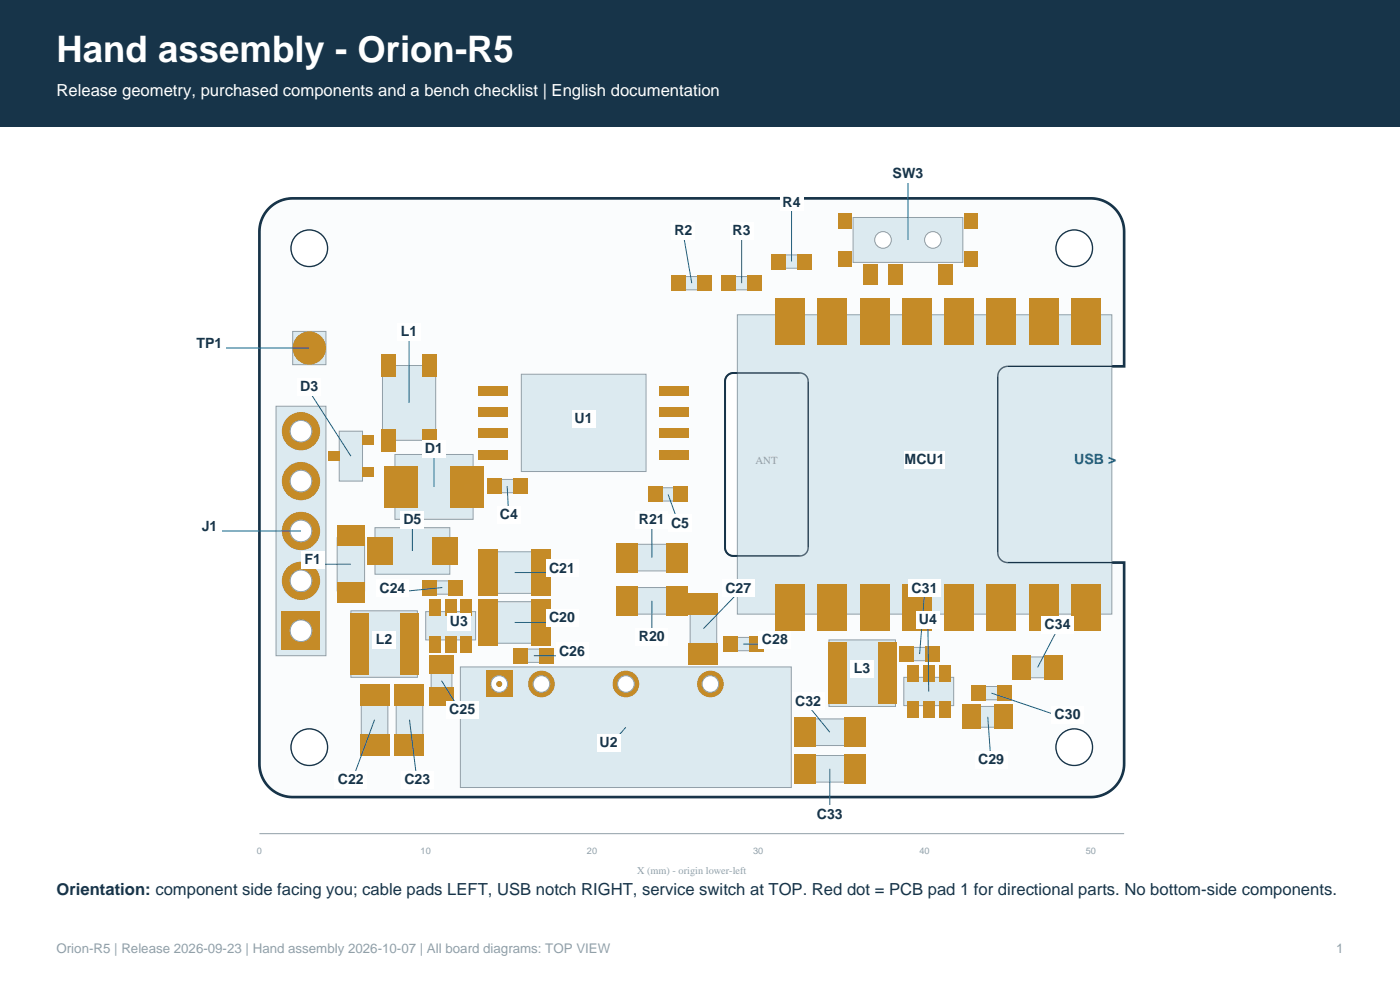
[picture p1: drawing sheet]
<svg xmlns="http://www.w3.org/2000/svg" width="297mm" height="210mm" viewBox="0 0 297 210" stroke-linecap="round" stroke-linejoin="round" font-family="sans-serif">
<path d="M0 0h297v26.8h-297z" fill-rule="evenodd" fill="#173449"/>
<path d="M57.1 44.1a7.1 7.1 0 0 1 5-2h169.3a7.1 7.1 0 0 1 7.1 7v28.6h-24.7a2.12 2.12 0 0 0-2.1 2.1v37.4a2.12 2.12 0 0 0 2.1 2.1h24.7v42.7a7.1 7.1 0 0 1-7.1 7.1h-169.3a7.1 7.1 0 0 1-7.1-7.1v-112.9a7.1 7.1 0 0 1 2.1-5z" fill-rule="evenodd" fill="#fafcfd" stroke="#173449" stroke-width=".56"/>
<path d="M154.3 79.6l.6-.3 .6-.2h14.3l.9 .3 .6 .8 .1 .7v35.3l-.2 .9-.8 .7-.7 .1h-14.2l-.9-.3-.7-.8-.1-.6v-35.3l.1-.7z" fill-rule="evenodd" fill="#fff" stroke="#173449" stroke-width=".42"/>
<g fill="#dceaf0" stroke="#91a0a8" stroke-width=".21">
<path d="M58.6 86.2h10.5v52.9h-10.5z" fill-rule="evenodd"/>
<path d="M62.1 70.3h7v7.1h-7z" fill-rule="evenodd"/>
<path d="M72 91.5h4.9v10.5h-4.9z" fill-rule="evenodd"/>
<path d="M81.1 77.5h11.3v15.9h-11.3z" fill-rule="evenodd"/>
<path d="M110.6 79.4h26.5v20.6h-26.5z" fill-rule="evenodd"/>
<path d="M104.8 101.7h5.6v2.8h-5.6z" fill-rule="evenodd"/>
<path d="M138.9 103.5h5.7v2.8h-5.7z" fill-rule="evenodd"/>
<path d="M143.9 58.7h5.7v2.8h-5.7z" fill-rule="evenodd"/>
<path d="M154.5 58.7h5.7v2.8h-5.7z" fill-rule="evenodd"/>
<path d="M165.1 54.1h5.6v2.8h-5.6z" fill-rule="evenodd"/>
<path d="M90.3 129.7h10.6v6h-10.6z" fill-rule="evenodd"/>
<path d="M191.7 143.7h10.6v6h-10.6z" fill-rule="evenodd"/>
<path d="M97.7 141.5h70.2v25.5h-70.2z" fill-rule="evenodd"/>
<path d="M74.4 129.6h14.1v14.1h-14.1z" fill-rule="evenodd"/>
<path d="M175.9 135.7h14.1v14.2h-14.1z" fill-rule="evenodd"/>
<path d="M103.5 127.6h11.3v8.8h-11.3z" fill-rule="evenodd"/>
<path d="M103.5 117h11.3v8.9h-11.3z" fill-rule="evenodd"/>
<path d="M76.6 147h5.7v11.3h-5.7z" fill-rule="evenodd"/>
<path d="M84 147h5.7v11.3h-5.7z" fill-rule="evenodd"/>
<path d="M91 123.2h5.7v2.8h-5.7z" fill-rule="evenodd"/>
<path d="M91.5 140.9h4.4v7h-4.4z" fill-rule="evenodd"/>
<path d="M110.4 137.7h5.7v2.8h-5.7z" fill-rule="evenodd"/>
<path d="M146.4 127.7h5.6v11.3h-5.6z" fill-rule="evenodd"/>
<path d="M154.9 135.2h5.6v2.8h-5.6z" fill-rule="evenodd"/>
<path d="M206 149.9h7.1v4.4h-7.1z" fill-rule="evenodd"/>
<path d="M207.5 145.6h5.7v2.8h-5.7z" fill-rule="evenodd"/>
<path d="M192.3 137.3h5.6v2.8h-5.6z" fill-rule="evenodd"/>
<path d="M170.4 152.5h11.3v5.6h-11.3z" fill-rule="evenodd"/>
<path d="M170.4 160.3h11.3v5.6h-11.3z" fill-rule="evenodd"/>
<path d="M132.6 124.6h11.3v5.7h-11.3z" fill-rule="evenodd"/>
<path d="M132.6 115.5h11.3v5.6h-11.3z" fill-rule="evenodd"/>
<path d="M83.8 96.4h16.6v13.8h-16.6z" fill-rule="evenodd"/>
<path d="M79.6 111.9h15.8v9.9h-15.8z" fill-rule="evenodd"/>
<path d="M71.5 114h5.8v11.3h-5.8z" fill-rule="evenodd"/>
<path d="M216.6 139.4h7.1v4.4h-7.1z" fill-rule="evenodd"/>
<path d="M181 46.1h23.3v9.6h-23.3z" fill-rule="evenodd"/>
<path d="M156.4 66.8h79.5v63.5h-79.5z" fill-rule="evenodd"/>
</g>
<path d="M57.1 44.1a7.1 7.1 0 0 1 5-2h169.3a7.1 7.1 0 0 1 7.1 7v28.6h-24.7a2.12 2.12 0 0 0-2.1 2.1v37.4a2.12 2.12 0 0 0 2.1 2.1h24.7v42.7a7.1 7.1 0 0 1-7.1 7.1h-169.3a7.1 7.1 0 0 1-7.1-7.1v-112.9a7.1 7.1 0 0 1 2.1-5zM154.3 79.6l.6-.3 .6-.2h14.3l.9 .3 .6 .8 .1 .7v35.3l-.2 .9-.8 .7-.7 .1h-14.2l-.9-.3-.7-.8-.1-.6v-35.3l.1-.7z" fill="none" stroke="#173449" stroke-width=".28"/>
<path d="M59.8 129.7h8.1v8.2h-8.1z" fill-rule="evenodd" fill="#c58b27"/>
<circle cx="63.9" cy="133.8" r="2.29" fill="#fff" stroke="#91a0a8" stroke-width=".21"/>
<circle cx="63.9" cy="123.2" r="4.1" fill="#c58b27"/>
<circle cx="63.9" cy="123.2" r="2.29" fill="#fff" stroke="#91a0a8" stroke-width=".21"/>
<circle cx="63.9" cy="112.6" r="4.1" fill="#c58b27"/>
<circle cx="63.9" cy="112.6" r="2.29" fill="#fff" stroke="#91a0a8" stroke-width=".21"/>
<circle cx="63.9" cy="102" r="4.1" fill="#c58b27"/>
<circle cx="63.9" cy="102" r="2.29" fill="#fff" stroke="#91a0a8" stroke-width=".21"/>
<circle cx="63.9" cy="91.5" r="4.1" fill="#c58b27"/>
<circle cx="63.9" cy="91.5" r="2.29" fill="#fff" stroke="#91a0a8" stroke-width=".21"/>
<path d="M103.1 142.3h5.6v5.6h-5.6z" fill-rule="evenodd" fill="#c58b27"/>
<circle cx="105.9" cy="145.1" r="1.76" fill="#fff" stroke="#91a0a8" stroke-width=".21"/>
<circle cx="105.9" cy="145.1" r=".64" fill="#c63e36"/>
<circle cx="114.9" cy="145.1" r="2.82" fill="#c58b27"/>
<circle cx="114.9" cy="145.1" r="1.76" fill="#fff" stroke="#91a0a8" stroke-width=".21"/>
<circle cx="132.8" cy="145.1" r="2.82" fill="#c58b27"/>
<circle cx="132.8" cy="145.1" r="1.76" fill="#fff" stroke="#91a0a8" stroke-width=".21"/>
<circle cx="150.7" cy="145.1" r="2.82" fill="#c58b27"/>
<circle cx="150.7" cy="145.1" r="1.76" fill="#fff" stroke="#91a0a8" stroke-width=".21"/>
<circle cx="65.6" cy="158.5" r="3.9" fill="#d5d9db"/>
<circle cx="65.6" cy="158.5" r="3.9" fill="#fff" stroke="#91a0a8" stroke-width=".21"/>
<circle cx="65.6" cy="52.7" r="3.9" fill="#d5d9db"/>
<circle cx="65.6" cy="52.7" r="3.9" fill="#fff" stroke="#91a0a8" stroke-width=".21"/>
<circle cx="227.9" cy="158.5" r="3.9" fill="#d5d9db"/>
<circle cx="227.9" cy="158.5" r="3.9" fill="#fff" stroke="#91a0a8" stroke-width=".21"/>
<circle cx="227.9" cy="52.7" r="3.9" fill="#d5d9db"/>
<circle cx="227.9" cy="52.7" r="3.9" fill="#fff" stroke="#91a0a8" stroke-width=".21"/>
<circle cx="187.3" cy="50.9" r="1.76" fill="#c58b27"/>
<circle cx="187.3" cy="50.9" r="1.76" fill="#fff" stroke="#91a0a8" stroke-width=".21"/>
<circle cx="197.9" cy="50.9" r="1.76" fill="#c58b27"/>
<circle cx="197.9" cy="50.9" r="1.76" fill="#fff" stroke="#91a0a8" stroke-width=".21"/>
<g fill="#c58b27">
<path d="M76.7 99.1h2.5v2.1h-2.5z" fill-rule="evenodd"/>
<circle cx="65.6" cy="73.8" r="3.5"/>
</g>
<circle cx="78" cy="100.1" r=".64" fill="#c63e36"/>
<g fill="#c58b27">
<path d="M76.7 92.3h2.5v2.2h-2.5z" fill-rule="evenodd"/>
<path d="M69.7 95.7h2.4v2.1h-2.4z" fill-rule="evenodd"/>
<path d="M80.8 91.1h3.2v4.8h-3.2z" fill-rule="evenodd"/>
</g>
<circle cx="82.4" cy="93.5" r=".64" fill="#c63e36"/>
<g fill="#c58b27">
<path d="M89.6 91.1h3.2v4.8h-3.2z" fill-rule="evenodd"/>
<path d="M89.6 75.1h3.2v4.7h-3.2z" fill-rule="evenodd"/>
<path d="M80.8 75.1h3.2v4.7h-3.2z" fill-rule="evenodd"/>
<path d="M139.9 95.4h6.3v2.1h-6.3z" fill-rule="evenodd"/>
</g>
<circle cx="143.1" cy="96.4" r=".64" fill="#c63e36"/>
<g fill="#c58b27">
<path d="M139.9 90.9h6.3v2.1h-6.3z" fill-rule="evenodd"/>
<path d="M139.9 86.4h6.3v2.1h-6.3z" fill-rule="evenodd"/>
<path d="M139.9 81.9h6.3v2.1h-6.3z" fill-rule="evenodd"/>
<path d="M101.4 81.9h6.4v2.1h-6.4z" fill-rule="evenodd"/>
<path d="M101.4 86.4h6.4v2.1h-6.4z" fill-rule="evenodd"/>
<path d="M101.4 90.9h6.4v2.1h-6.4z" fill-rule="evenodd"/>
<path d="M101.4 95.4h6.4v2.1h-6.4z" fill-rule="evenodd"/>
<path d="M103.3 101.4h3.2v3.4h-3.2z" fill-rule="evenodd"/>
<path d="M108.7 101.4h3.2v3.4h-3.2z" fill-rule="evenodd"/>
<path d="M137.4 103.2h3.2v3.3h-3.2z" fill-rule="evenodd"/>
<path d="M142.9 103.2h3.2v3.3h-3.2z" fill-rule="evenodd"/>
<path d="M142.4 58.4h3.2v3.3h-3.2z" fill-rule="evenodd"/>
<path d="M147.9 58.4h3.2v3.3h-3.2z" fill-rule="evenodd"/>
<path d="M153 58.4h3.2v3.3h-3.2z" fill-rule="evenodd"/>
<path d="M158.5 58.4h3.2v3.3h-3.2z" fill-rule="evenodd"/>
<path d="M163.6 53.8h3.2v3.4h-3.2z" fill-rule="evenodd"/>
<path d="M169.1 53.8h3.1v3.4h-3.1z" fill-rule="evenodd"/>
<path d="M91 134.9h2.5v3.5h-2.5z" fill-rule="evenodd"/>
</g>
<circle cx="92.3" cy="136.6" r=".64" fill="#c63e36"/>
<g fill="#c58b27">
<path d="M94.4 134.9h2.4v3.5h-2.4z" fill-rule="evenodd"/>
<path d="M97.7 134.9h2.5v3.5h-2.5z" fill-rule="evenodd"/>
<path d="M97.7 127.1h2.5v3.5h-2.5z" fill-rule="evenodd"/>
<path d="M94.4 127.1h2.4v3.5h-2.4z" fill-rule="evenodd"/>
<path d="M91 127.1h2.5v3.5h-2.5z" fill-rule="evenodd"/>
<path d="M192.4 148.8h2.5v3.5h-2.5z" fill-rule="evenodd"/>
</g>
<circle cx="193.7" cy="150.6" r=".64" fill="#c63e36"/>
<g fill="#c58b27">
<path d="M195.8 148.8h2.5v3.5h-2.5z" fill-rule="evenodd"/>
<path d="M199.1 148.8h2.5v3.5h-2.5z" fill-rule="evenodd"/>
<path d="M199.1 141h2.5v3.6h-2.5z" fill-rule="evenodd"/>
<path d="M195.8 141h2.5v3.6h-2.5z" fill-rule="evenodd"/>
<path d="M192.4 141h2.5v3.6h-2.5z" fill-rule="evenodd"/>
<path d="M84.8 130.1h3.9v13h-3.9z" fill-rule="evenodd"/>
<path d="M74.3 130.1h3.8v13h-3.8z" fill-rule="evenodd"/>
<path d="M186.3 136.3h3.8v13h-3.8z" fill-rule="evenodd"/>
<path d="M175.7 136.3h3.9v13h-3.9z" fill-rule="evenodd"/>
<path d="M101.4 127.1h4.3v9.9h-4.3z" fill-rule="evenodd"/>
<path d="M112.7 127.1h4.2v9.9h-4.2z" fill-rule="evenodd"/>
<path d="M101.4 116.5h4.3v9.9h-4.3z" fill-rule="evenodd"/>
<path d="M112.7 116.5h4.2v9.9h-4.2z" fill-rule="evenodd"/>
<path d="M76.3 145.1h6.3v4.6h-6.3z" fill-rule="evenodd"/>
<path d="M76.3 155.7h6.3v4.6h-6.3z" fill-rule="evenodd"/>
<path d="M83.7 145.1h6.3v4.6h-6.3z" fill-rule="evenodd"/>
<path d="M83.7 155.7h6.3v4.6h-6.3z" fill-rule="evenodd"/>
<path d="M89.5 123h3.2v3.3h-3.2z" fill-rule="evenodd"/>
<path d="M95 123h3.2v3.3h-3.2z" fill-rule="evenodd"/>
<path d="M91.1 145.8h5.1v3.9h-5.1z" fill-rule="evenodd"/>
<path d="M91.1 139.1h5.1v3.9h-5.1z" fill-rule="evenodd"/>
<path d="M108.9 137.4h3.2v3.4h-3.2z" fill-rule="evenodd"/>
<path d="M114.4 137.4h3.2v3.4h-3.2z" fill-rule="evenodd"/>
<path d="M146 136.4h6.4v4.5h-6.4z" fill-rule="evenodd"/>
<path d="M146 125.8h6.4v4.6h-6.4z" fill-rule="evenodd"/>
<path d="M153.4 134.9h3.1v3.4h-3.1z" fill-rule="evenodd"/>
<path d="M158.8 134.9h3.2v3.4h-3.2z" fill-rule="evenodd"/>
<path d="M204.3 149.5h3.8v5.1h-3.8z" fill-rule="evenodd"/>
<path d="M211 149.5h3.8v5.1h-3.8z" fill-rule="evenodd"/>
<path d="M206 145.4h3.2v3.3h-3.2z" fill-rule="evenodd"/>
<path d="M211.5 145.4h3.2v3.3h-3.2z" fill-rule="evenodd"/>
<path d="M190.8 137.1h3.1v3.3h-3.1z" fill-rule="evenodd"/>
<path d="M196.2 137.1h3.2v3.3h-3.2z" fill-rule="evenodd"/>
<path d="M168.5 152.1h4.5v6.4h-4.5z" fill-rule="evenodd"/>
<path d="M179 152.1h4.6v6.4h-4.6z" fill-rule="evenodd"/>
<path d="M168.5 159.9h4.5v6.4h-4.5z" fill-rule="evenodd"/>
<path d="M179 159.9h4.6v6.4h-4.6z" fill-rule="evenodd"/>
<path d="M130.7 124.3h4.6v6.3h-4.6z" fill-rule="evenodd"/>
<path d="M141.3 124.3h4.6v6.3h-4.6z" fill-rule="evenodd"/>
<path d="M130.7 115.1h4.6v6.4h-4.6z" fill-rule="evenodd"/>
<path d="M141.3 115.1h4.6v6.4h-4.6z" fill-rule="evenodd"/>
<path d="M95.6 98.9h7.1v8.8h-7.1z" fill-rule="evenodd"/>
</g>
<circle cx="99.1" cy="103.3" r=".64" fill="#c63e36"/>
<g fill="#c58b27">
<path d="M81.5 98.9h7v8.8h-7z" fill-rule="evenodd"/>
<path d="M91.7 113.9h5.4v5.9h-5.4z" fill-rule="evenodd"/>
</g>
<circle cx="94.4" cy="116.9" r=".64" fill="#c63e36"/>
<g fill="#c58b27">
<path d="M77.9 113.9h5.3v5.9h-5.3z" fill-rule="evenodd"/>
<path d="M71.5 123.6h5.8v4.4h-5.8z" fill-rule="evenodd"/>
<path d="M71.5 111.4h5.8v4.4h-5.8z" fill-rule="evenodd"/>
<path d="M214.8 139h3.9v5.1h-3.9z" fill-rule="evenodd"/>
<path d="M221.5 139h3.9v5.1h-3.9z" fill-rule="evenodd"/>
<path d="M183.1 56h3.2v4.4h-3.2z" fill-rule="evenodd"/>
<path d="M188.4 56h3.2v4.4h-3.2z" fill-rule="evenodd"/>
<path d="M199 56h3.1v4.4h-3.1z" fill-rule="evenodd"/>
<path d="M177.8 45.3h2.8v3.2h-2.8z" fill-rule="evenodd"/>
<path d="M177.8 53.3h2.8v3.2h-2.8z" fill-rule="evenodd"/>
<path d="M204.6 45.3h2.8v3.2h-2.8z" fill-rule="evenodd"/>
<path d="M204.6 53.3h2.8v3.2h-2.8z" fill-rule="evenodd"/>
<path d="M227.2 63.2h6.3v9.9h-6.3z" fill-rule="evenodd"/>
<path d="M218.2 63.2h6.4v9.9h-6.4z" fill-rule="evenodd"/>
<path d="M209.3 63.2h6.3v9.9h-6.3z" fill-rule="evenodd"/>
<path d="M200.3 63.2h6.4v9.9h-6.4z" fill-rule="evenodd"/>
<path d="M191.3 63.2h6.4v9.9h-6.4z" fill-rule="evenodd"/>
<path d="M182.4 63.2h6.3v9.9h-6.3z" fill-rule="evenodd"/>
<path d="M173.4 63.2h6.4v9.9h-6.4z" fill-rule="evenodd"/>
<path d="M164.5 63.2h6.3v9.9h-6.3z" fill-rule="evenodd"/>
<path d="M227.2 123.9h6.3v9.9h-6.3z" fill-rule="evenodd"/>
<path d="M218.2 123.9h6.4v9.9h-6.4z" fill-rule="evenodd"/>
<path d="M209.3 123.9h6.3v9.9h-6.3z" fill-rule="evenodd"/>
<path d="M200.3 123.9h6.4v9.9h-6.4z" fill-rule="evenodd"/>
<path d="M191.3 123.9h6.4v9.9h-6.4z" fill-rule="evenodd"/>
<path d="M182.4 123.9h6.3v9.9h-6.3z" fill-rule="evenodd"/>
<path d="M173.4 123.9h6.4v9.9h-6.4z" fill-rule="evenodd"/>
<path d="M164.5 123.9h6.3v9.9h-6.3z" fill-rule="evenodd"/>
</g>
<g fill="#fff" stroke="#173449" stroke-width=".28">
<circle cx="65.6" cy="158.5" r="3.9"/>
<circle cx="65.6" cy="52.7" r="3.9"/>
<circle cx="227.9" cy="158.5" r="3.9"/>
<circle cx="227.9" cy="52.7" r="3.9"/>
</g>
<path d="M107.6 103.1l.3 7.1" fill="none" stroke="#126c92" stroke-width=".21"/>
<path d="M105.4 107.4h5.1v3.7h-5.1z" fill-rule="evenodd" fill="#fff"/>
<path d="M141.7 104.9l2.6 7" fill="none" stroke="#126c92" stroke-width=".21"/>
<path d="M141.8 109.2h5v3.7h-5z" fill-rule="evenodd" fill="#fff"/>
<path d="M109.2 132h10" fill="none" stroke="#126c92" stroke-width=".21"/>
<path d="M115.8 129.3h6.8v3.7h-6.8z" fill-rule="evenodd" fill="#fff"/>
<path d="M109.2 121.5h10" fill="none" stroke="#126c92" stroke-width=".21"/>
<path d="M115.8 118.7h6.8v3.7h-6.8z" fill-rule="evenodd" fill="#fff"/>
<path d="M79.5 152.7l-5.1 13.6" fill="none" stroke="#126c92" stroke-width=".21"/>
<path d="M71 163.5h6.8v3.7h-6.8z" fill-rule="evenodd" fill="#fff"/>
<path d="M86.9 152.7l1.6 13.6" fill="none" stroke="#126c92" stroke-width=".21"/>
<path d="M85.1 163.5h6.8v3.7h-6.8z" fill-rule="evenodd" fill="#fff"/>
<path d="M93.8 124.6l-10.5 1.1" fill="none" stroke="#126c92" stroke-width=".21"/>
<path d="M79.9 122.9h6.8v3.7h-6.8z" fill-rule="evenodd" fill="#fff"/>
<path d="M93.7 144.4l4.4 7" fill="none" stroke="#126c92" stroke-width=".21"/>
<path d="M94.7 148.7h6.8v3.7h-6.8z" fill-rule="evenodd" fill="#fff"/>
<path d="M113.2 139.1h8.2" fill="none" stroke="#126c92" stroke-width=".21"/>
<path d="M118 136.3h6.8v3.7h-6.8z" fill-rule="evenodd" fill="#fff"/>
<path d="M156.6 125.7l-7.4 7.7" fill="none" stroke="#126c92" stroke-width=".21"/>
<path d="M153.2 122.9h6.8v3.7h-6.8z" fill-rule="evenodd" fill="#fff"/>
<path d="M157.7 136.6h6.7" fill="none" stroke="#126c92" stroke-width=".21"/>
<path d="M161 133.9h6.8v3.7h-6.8z" fill-rule="evenodd" fill="#fff"/>
<path d="M209.5 152.1l.8 9.9" fill="none" stroke="#126c92" stroke-width=".21"/>
<path d="M206.9 159.3h6.8v3.7h-6.8z" fill-rule="evenodd" fill="#fff"/>
<path d="M210.3 147l16.2 5.5" fill="none" stroke="#126c92" stroke-width=".21"/>
<path d="M223.1 149.7h6.8v3.7h-6.8z" fill-rule="evenodd" fill="#fff"/>
<path d="M196.1 125.7l-1 13" fill="none" stroke="#126c92" stroke-width=".21"/>
<path d="M192.7 122.9h6.8v3.7h-6.8z" fill-rule="evenodd" fill="#fff"/>
<path d="M171.4 149.7l4.6 5.6" fill="none" stroke="#126c92" stroke-width=".21"/>
<path d="M168 146.9h6.9v3.7h-6.9z" fill-rule="evenodd" fill="#fff"/>
<path d="M176 163.1v10.6" fill="none" stroke="#126c92" stroke-width=".21"/>
<path d="M172.6 170.9h6.8v3.7h-6.8z" fill-rule="evenodd" fill="#fff"/>
<path d="M224.4 133.4l-4.3 8.2" fill="none" stroke="#126c92" stroke-width=".21"/>
<path d="M221 130.7h6.8v3.7h-6.8z" fill-rule="evenodd" fill="#fff"/>
<path d="M92.1 96.1v7.2" fill="none" stroke="#126c92" stroke-width=".21"/>
<path d="M89.5 93.3h5.1v3.7h-5.1z" fill-rule="evenodd" fill="#fff"/>
<path d="M65.6 83l8.8 13.8" fill="none" stroke="#126c92" stroke-width=".21"/>
<path d="M63.1 80.2h5v3.8h-5z" fill-rule="evenodd" fill="#fff"/>
<path d="M87.5 111.2v5.7" fill="none" stroke="#126c92" stroke-width=".21"/>
<path d="M85 108.5h5v3.7h-5z" fill-rule="evenodd" fill="#fff"/>
<path d="M66.3 119.7h8.1" fill="none" stroke="#126c92" stroke-width=".21"/>
<path d="M63.8 116.9h5.1v3.7h-5.1z" fill-rule="evenodd" fill="#fff"/>
<path d="M44.5 112.6h19.4" fill="none" stroke="#126c92" stroke-width=".21"/>
<path d="M41.9 109.9h5.1v3.7h-5.1z" fill-rule="evenodd" fill="#fff"/>
<path d="M86.8 71.4v14.1" fill="none" stroke="#126c92" stroke-width=".21"/>
<path d="M84.3 68.6h5v3.7h-5z" fill-rule="evenodd" fill="#fff"/>
<path d="M81.5 136.6h.1" fill="none" stroke="#126c92" stroke-width=".21"/>
<path d="M79 133.9h5v3.7h-5z" fill-rule="evenodd" fill="#fff"/>
<path d="M182.9 142.8h.1" fill="none" stroke="#126c92" stroke-width=".21"/>
<path d="M180.4 140h5v3.7h-5z" fill-rule="evenodd" fill="#fff"/>
<path d="M196.1 98.5h.1" fill="none" stroke="#126c92" stroke-width=".21"/>
<path d="M191.9 95.8h8.5v3.7h-8.5z" fill-rule="evenodd" fill="#fff"/>
<path d="M145 49.8l1.8 10.3" fill="none" stroke="#126c92" stroke-width=".21"/>
<path d="M142.5 47.1h5v3.7h-5z" fill-rule="evenodd" fill="#fff"/>
<path d="M157.3 49.8v10.3" fill="none" stroke="#126c92" stroke-width=".21"/>
<path d="M154.8 47.1h5.1v3.7h-5.1z" fill-rule="evenodd" fill="#fff"/>
<path d="M167.9 43.8v11.7" fill="none" stroke="#126c92" stroke-width=".21"/>
<path d="M165.4 41.1h5.1v3.7h-5.1z" fill-rule="evenodd" fill="#fff"/>
<path d="M138.3 127.4v8.5" fill="none" stroke="#126c92" stroke-width=".21"/>
<path d="M134.9 133.2h6.8v3.7h-6.8z" fill-rule="evenodd" fill="#fff"/>
<path d="M138.3 111.2v7.1" fill="none" stroke="#126c92" stroke-width=".21"/>
<path d="M134.9 108.5h6.8v3.7h-6.8z" fill-rule="evenodd" fill="#fff"/>
<path d="M192.6 37.8v13.1" fill="none" stroke="#126c92" stroke-width=".21"/>
<path d="M189.2 35.1h6.8v3.7h-6.8z" fill-rule="evenodd" fill="#fff"/>
<path d="M44.5 73.8h21.1" fill="none" stroke="#126c92" stroke-width=".21"/>
<path d="M41 71.1h6.9v3.7h-6.9z" fill-rule="evenodd" fill="#fff"/>
<path d="M123.8 89.7h.1" fill="none" stroke="#126c92" stroke-width=".21"/>
<path d="M121.3 87h5.1v3.7h-5.1z" fill-rule="evenodd" fill="#fff"/>
<path d="M132.8 154.3l-3.7 4.2" fill="none" stroke="#126c92" stroke-width=".21"/>
<path d="M126.6 155.7h5v3.7h-5z" fill-rule="evenodd" fill="#fff"/>
<path d="M95.6 132.7h1.8" fill="none" stroke="#126c92" stroke-width=".21"/>
<path d="M94.8 130h5.1v3.7h-5.1z" fill-rule="evenodd" fill="#fff"/>
<path d="M196.9 132.4l.1 14.3" fill="none" stroke="#126c92" stroke-width=".21"/>
<path d="M194.3 129.6h5.1v3.7h-5.1z" fill-rule="evenodd" fill="#fff"/>
<path d="M55 176.8h183.5" fill="none" stroke="#91a0a8" stroke-width=".21"/>
<text font-size="7.8" fill="#fff" x="12" y="13.1">Hand assembly - Orion-R5</text>
<text font-size="3.5" fill="#fff" x="12" y="20.5">Release geometry, purchased components and a bench checklist | English documentation</text>
<text font-size="3.5" fill="#173449" x="12" y="189.9">Orientation: component side facing you; cable pads LEFT, USB notch RIGHT, service switch at TOP. Red dot = PCB pad 1 for directional parts. No bottom-side components.</text>
<g font-size="3" fill="#173449">
<text x="189.4" y="37.8">SW3</text>
<text x="166" y="43.8">R4</text>
<text x="143.1" y="49.8">R2</text>
<text x="155.4" y="49.8">R3</text>
<text x="85" y="71.4">L1</text>
<text x="41.7" y="73.8">TP1</text>
<text x="63.7" y="83">D3</text>
<text x="121.9" y="89.7">U1</text>
<text x="90.2" y="96.1">D1</text>
<text x="191.9" y="98.5">MCU1</text>
<text x="42.8" y="112.6">J1</text>
<text x="85.6" y="111.2">D5</text>
<text x="106" y="110.2">C4</text>
<text x="135.5" y="111.2">R21</text>
<text x="142.4" y="111.9">C5</text>
<text x="64.6" y="119.7">F1</text>
<text x="80.5" y="125.7">C24</text>
<text x="116.5" y="121.5">C21</text>
<text x="153.9" y="125.7">C27</text>
<text x="193.4" y="125.7">C31</text>
<text x="79.7" y="136.6">L2</text>
<text x="95.5" y="132.7">U3</text>
<text x="116.5" y="132">C20</text>
<text x="135.5" y="135.9">R20</text>
<text x="161.6" y="136.6">C28</text>
<text x="194.9" y="132.4">U4</text>
<text x="221.6" y="133.4">C34</text>
<text x="118.6" y="139.1">C26</text>
<text x="181.2" y="142.8">L3</text>
<text x="168.7" y="149.7">C32</text>
<text x="95.3" y="151.4">C25</text>
<text x="223.7" y="152.5">C30</text>
<text x="127.2" y="158.5">U2</text>
<text x="71.7" y="166.3">C22</text>
<text x="85.8" y="166.3">C23</text>
<text x="207.5" y="162">C29</text>
<text x="173.3" y="173.7">C33</text>
</g>
<text font-size="3" fill="#126c92" x="227.9" y="98.5">USB &gt;</text>
<g font-size="2.8" fill="#91a0a8">
<text x="12" y="202.2">Orion-R5 | Release 2026-09-23 | Hand assembly 2026-10-07 | All board diagrams: TOP VIEW</text>
<text x="283.4" y="202.2">1</text>
</g>
<text font-size="2.3" fill="#91a0a8" x="160.3" y="98.5">ANT</text>
<text font-size="2.2" fill="#91a0a8" x="135.2" y="185.3">X (mm) - origin lower-left</text>
<g font-size="1.9" fill="#91a0a8">
<text x="54.5" y="181.1">0</text>
<text x="89.2" y="181.1">10</text>
<text x="124.5" y="181.1">20</text>
<text x="159.8" y="181.1">30</text>
<text x="195.1" y="181.1">40</text>
<text x="230.3" y="181.1">50</text>
</g>
</svg>
